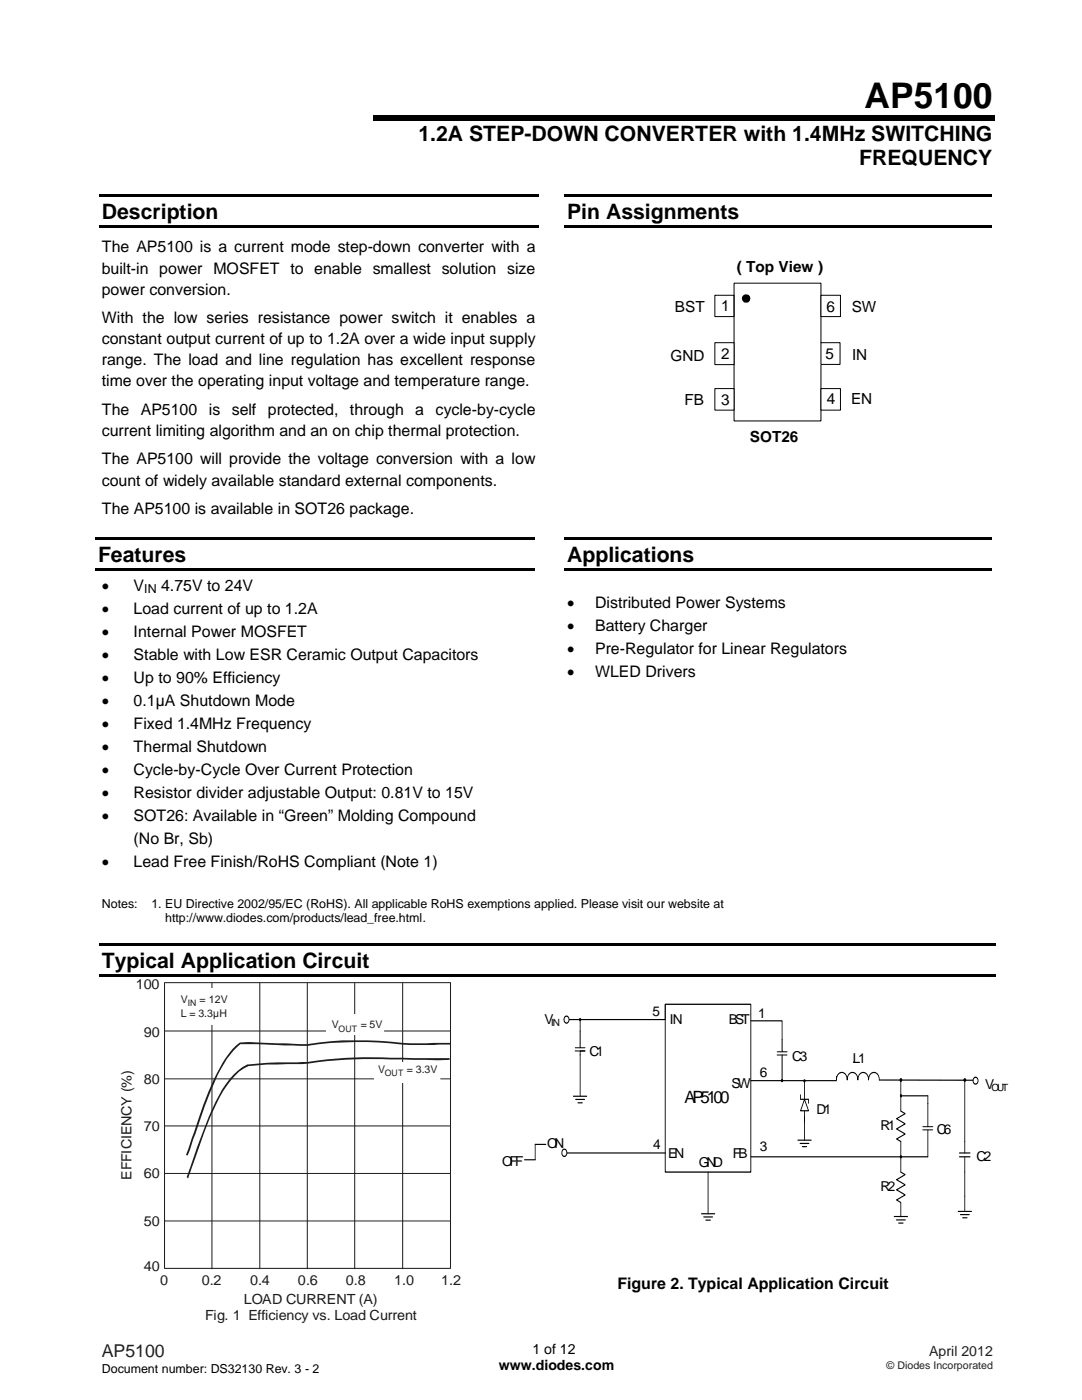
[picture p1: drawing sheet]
<svg xmlns="http://www.w3.org/2000/svg" width="216mm" height="279mm" viewBox="0 0 216 279" stroke-linecap="round" stroke-linejoin="round" font-family="sans-serif">
<path d="M19.8 38.8h87.6v.5h-87.6zM74.4 23.1h124.1v1.1h-124.1zM112.6 38.8h85.3v.5h-85.3zM19.8 44.9h87.6v.5h-87.6zM112.6 44.9h85.3v.5h-85.3z" fill="#000"/>
<path d="M146.5 56.5h17.3v27.5h-17.3z" fill="#fff"/>
<path d="M142.6 58.9h3.9v4.3h-3.9zM146.5 56.5h17.3v27.5h-17.3z" fill="none" stroke="#000" stroke-width=".2"/>
<circle cx="148.9" cy="59.6" r=".68" fill="#000"/>
<circle cx="148.9" cy="59.6" r=".68" fill="none" stroke="#000" stroke-width=".37"/>
<path d="M142.6 68.4h3.9v4.4h-3.9z" fill="#fff"/>
<path d="M142.6 68.4h3.9v4.4h-3.9z" fill="none" stroke="#000" stroke-width=".2"/>
<path d="M142.6 77.6h3.9v4.3h-3.9z" fill="#fff"/>
<path d="M142.6 77.6h3.9v4.3h-3.9z" fill="none" stroke="#000" stroke-width=".2"/>
<path d="M163.8 58.9h3.9v4.3h-3.9z" fill="#fff"/>
<path d="M163.8 58.9h3.9v4.3h-3.9z" fill="none" stroke="#000" stroke-width=".2"/>
<path d="M163.8 68.4h3.8v4.3h-3.8z" fill="#fff"/>
<path d="M163.8 68.4h3.8v4.3h-3.8z" fill="none" stroke="#000" stroke-width=".2"/>
<path d="M163.8 77.6h3.9v4.3h-3.9z" fill="#fff"/>
<path d="M163.8 77.6h3.9v4.3h-3.9z" fill="none" stroke="#000" stroke-width=".2"/>
<path d="M19 107.3h87.6v.5h-87.6zM19 113.4h87.6v.5h-87.6zM112.6 107.3h85.3v.5h-85.3zM112.6 113.4h85.3v.5h-85.3zM19.8 188.3h178.8v.5h-178.8zM19.8 194.4h178.8v.5h-178.8z" fill="#000"/>
<path d="M132.7 200.4h17.1v33.5h-17.1z" fill="#fff"/>
<path d="M132.7 200.4h17.1v33.5h-17.1z" fill="none" stroke="#000" stroke-width=".21"/>
<g fill="none" stroke="#000" stroke-width=".2">
<path d="M114.4 218.8h2.7M114.8 209.7h1.9M114.8 209.1h1.9M114.9 219.4h1.7M115.7 203.5l.1 5.6M115.8 210.5v8.3M132.7 200.4v3.1h-20.2M149.8 203.7h6.3v6.1M149.8 215.7h17.1M155.1 210.5h1.9M155.1 209.9h2M156.1 210.6v4.9"/>
<path d="M179.7 215.5v6.2l.9 .6-1.7 1 1.7 1-1.7 1 1.7 1-1.7 1 .8 .5v3.1h-29.9M192.5 215.5v14.6M113.1 230.1h19.7M115.3 220.1h.9M141.3 233.9v8.3M179.7 230.9v3l.9 .5-1.7 1 1.7 1.1-1.7 .9 1.7 1.1-1.7 1 .8 .5M191.4 230.9h2.2M191.4 230.1h2.2M192.5 230.9v10.9M140 242.2h2.6M140.4 242.9h1.8M140.8 243.5h1"/>
<path d="M178.4 242.8h2.7M178.9 243.5h1.8M179.3 244.1h.9M179.7 240.1v2.7M191.2 241.8h2.7M191.6 242.4h1.8M192.1 243h.9"/>
</g>
<path d="M112.7 203a.61 .61 0 0 1 .8 .1 .61 .61 0 0 1-.1 .9 .57 .57 0 0 1-.8-.1 .57 .57 0 0 1 0-.7z" fill-rule="evenodd" fill="#fff"/>
<path d="M112.7 203a.61 .61 0 0 1 .8 .1 .61 .61 0 0 1-.1 .9 .57 .57 0 0 1-.8-.1 .57 .57 0 0 1 0-.7z" fill="none" stroke="#000" stroke-width=".21"/>
<path d="M111.3 229.5l.2-.1a.69 .69 0 0 1 .6 .7 .69 .69 0 0 1-.7 .6l-.3-.6z" fill-rule="evenodd" fill="#fff"/>
<path d="M112.2 229.5l.3-.1a.69 .69 0 0 1 .6 .7 .69 .69 0 0 1-.7 .6l-.3-.5z" fill="none" stroke="#000" stroke-width=".21"/>
<path d="M194.3 215.2l.2-.2a.65 .65 0 0 1 .7 .7 .65 .65 0 0 1-.7 .6l-.2-.2a.8 .8 0 0 1 0-.9z" fill-rule="evenodd" fill="#fff"/>
<path d="M194.3 215.2l.2-.2a.65 .65 0 0 1 .7 .7 .65 .65 0 0 1-.7 .6l-.4-.6z" fill="none" stroke="#000" stroke-width=".21"/>
<path d="M116.7 209.7h-.9v.8M166.9 214.8v.7a1.26 1.26 0 0 1 1.4-1.4 1.47 1.47 0 0 1 .7 1.4 1.26 1.26 0 0 1 1.4-1.4 1.46 1.46 0 0 1 .8 1.4 1.26 1.26 0 0 1 1.3-1.4 1.46 1.46 0 0 1 .8 1.4 1.26 1.26 0 0 1 1.4-1.4 1.46 1.46 0 0 1 .8 1.4l18.7 .1M179.8 218.7h5.3v6.2M108.9 228.4h-2.1v3.1h-2.2M184.1 225.5h2M184.2 224.9h1.9M185.1 225.5v5.4h-5.3" fill="none" stroke="#000" stroke-width=".2"/>
<g fill="#000">
<path d="M155.9 215.3a.28 .28 0 0 1 .4 .4 .28 .28 0 0 1-.4 .2z" fill-rule="evenodd"/>
<path d="M179.6 215.2a.35 .35 0 0 1 .4 .3 .35 .35 0 0 1-.4 .4l-.1-.4z" fill-rule="evenodd"/>
<path d="M179.6 218.5a.26 .26 0 0 1 .4 .2 .26 .26 0 0 1-.4 .2z" fill-rule="evenodd"/>
<path d="M192.5 215.2l.3 .2v.3l-.3 .2-.3-.4z" fill-rule="evenodd"/>
<path d="M179.6 230.6l.1-.1 .2 .1v.5a.29 .29 0 0 1-.4-.1 .29 .29 0 0 1 .1-.4z" fill-rule="evenodd"/>
<circle cx="115.8" cy="203.5" r=".28"/>
</g>
<path d="M160.5 219.4l.8 2.3h-1.6z" fill="#fff"/>
<path d="M156.1 209.8v.1M159.7 218.5v.9h1.6v.8M160.5 219.4l.8 2.3h-1.6zM160.5 216v3.4M159.2 227.5h2.7M159.6 228.2h1.8M160.1 228.8h.9M160.5 221.7v5.8" fill="none" stroke="#000" stroke-width=".2"/>
<circle cx="160.6" cy="215.7" r=".28" fill="#000"/>
<path d="M32.8 196.1h57.1v57h-57.1zM42.3 196.2v57M51.8 196.2v57M61.3 196.2v57M70.8 196.2v57M80.3 196.2v57M32.8 215.3h57.1M32.8 205.8h57.1M32.8 234.2h57.1M32.8 224.7h57.1M32.8 243.7h57.1" fill="none" stroke="#1f1a17" stroke-width=".2"/>
<g fill="#1f1a17">
<path d="M37.1 230.5h.4zM37.3 230.5h.2zM38.7 226.1l.3 .2-1.1 3.2-.4 1h-.4zM47.1 208.6l.8-.6 .1 .3a17.8 17.8 0 0 0-5 7.3 91 91 0 0 0-4 10.7l-.3-.2a67.2 67.2 0 0 1 5.7-14l1.3-1.9zM47.9 208l.1 .2zM48 208v.4zM48 208h1.7l5.5 .2v.4l-7.2-.2zM55.2 208.2l6.1 .2v.3l-6.1-.1zM61.3 208.6v.1zM61.3 208.4a53.7 53.7 0 0 1 9.5-.8v.4a55.5 55.5 0 0 0-9.5 .7zM70.8 207.6a68.8 68.8 0 0 1 9.5 .5v.4a66.7 66.7 0 0 0-9.5-.5zM80.3 208.3v.2zM80.3 208.1h6.3v.5l-6.3-.1zM86.6 208.1h3.2v.4l-3.2 .1z"/>
<path d="M37.2 234.9l.3 .2zM37.4 235l.1 .1zM38.2 232.2h.4l-1.1 2.9-.3-.1zM46.7 214.4l1.7-1.4 .9-.6 .2 .4a13.2 13.2 0 0 0-5.6 6.1 73.5 73.5 0 0 0-5.3 13.3h-.4a98.4 98.4 0 0 1 6.1-14.8zM49.3 212.4l.1 .2zM49.4 212.4v.4zM49.4 212.4l3.8-.3 4.1-.1v.4h-4.1l-3.8 .4zM57.3 212l4-.1v.4l-4 .1zM61.3 212.1l.1 .2zM61.3 211.9a81.2 81.2 0 0 1 16.6-.8h2.4v.3h-8.3a79.1 79.1 0 0 0-10.6 .9zM80.3 211.1l9.4 .1v.3l-2.3 .1-7.1-.2z"/>
</g>
<g fill="#fff">
<path d="M35.1 197.2l.1 7.3z"/>
<path d="M35.1 197.2h.2v7.3h-.2z"/>
<path d="M35.2 197.2h.1v7.3h-.1z"/>
<path d="M35.3 197.2h.1v7.3h-.1z"/>
<path d="M35.3 197.2h.2v7.3h-.2z"/>
<path d="M35.4 197.2h.2v7.3h-.2z"/>
<path d="M35.5 197.2h.2v7.3h-.2z"/>
<path d="M35.6 197.2h.2v7.3h-.2z"/>
<path d="M35.7 197.2h.2v7.3h-.2z"/>
<path d="M35.8 197.2h.1v7.3h-.1z"/>
<path d="M35.9 197.2h.1v7.3h-.1z"/>
<path d="M35.9 197.2h.2v7.3h-.2z"/>
<path d="M36 197.2h.2v7.3h-.2z"/>
<path d="M36.1 197.2h.2v7.3h-.2z"/>
<path d="M36.2 197.2h.2v7.3h-.2z"/>
<path d="M36.3 197.2h.1v7.3h-.1z"/>
<path d="M36.4 197.2h.1v7.3h-.1z"/>
<path d="M36.4 197.2h.2v7.3h-.2z"/>
<path d="M36.5 197.2h.2v7.3h-.2z"/>
<path d="M36.6 197.2h.2v7.3h-.2z"/>
<path d="M36.7 197.2h.2v7.3h-.2z"/>
<path d="M36.8 197.2h.2v7.3h-.2z"/>
<path d="M36.9 197.2h.1v7.3h-.1z"/>
<path d="M37 197.2h.1v7.3h-.1z"/>
<path d="M37 197.2h.2v7.3h-.2z"/>
<path d="M37.1 197.2h.2v7.3h-.2z"/>
<path d="M37.2 197.2h.2v7.3h-.2z"/>
<path d="M37.3 197.2h.2v7.3h-.2z"/>
<path d="M37.4 197.2h.1v7.3h-.1z"/>
<path d="M37.5 197.2h.1v7.3h-.1z"/>
<path d="M37.5 197.2h.2v7.3h-.2z"/>
<path d="M37.6 197.2h.2v7.3h-.2z"/>
<path d="M37.7 197.2h.2v7.3h-.2z"/>
<path d="M37.8 197.2h.2v7.3h-.2z"/>
<path d="M37.9 197.2h.2v7.3h-.2z"/>
<path d="M38 197.2h.1v7.3h-.1z"/>
<path d="M38.1 197.2h.1v7.3h-.1z"/>
<path d="M38.1 197.2h.2v7.3h-.2z"/>
<path d="M38.2 197.2h.2v7.3h-.2z"/>
<path d="M38.3 197.2h.2v7.3h-.2z"/>
<path d="M38.4 197.2h.2v7.3h-.2z"/>
<path d="M38.5 197.2h.2v7.3h-.2z"/>
<path d="M38.6 197.2h.1v7.3h-.1z"/>
<path d="M38.7 197.2h.1v7.3h-.1z"/>
<path d="M38.7 197.2h.2v7.3h-.2z"/>
<path d="M38.8 197.2h.2v7.3h-.2z"/>
<path d="M38.9 197.2h.2v7.3h-.2z"/>
<path d="M39 197.2h.2v7.3h-.2z"/>
<path d="M39.1 197.2h.1v7.3h-.1z"/>
<path d="M39.2 197.2h.1v7.3h-.1z"/>
<path d="M39.2 197.2h.2v7.3h-.2z"/>
<path d="M39.3 197.2h.2v7.3h-.2z"/>
<path d="M39.4 197.2h.2v7.3h-.2z"/>
<path d="M39.5 197.2h.2v7.3h-.2z"/>
<path d="M39.6 197.2h.2v7.3h-.2z"/>
<path d="M39.7 197.2h.1v7.3h-.1z"/>
<path d="M39.8 197.2h.1v7.3h-.1z"/>
<path d="M39.8 197.2h.2v7.3h-.2z"/>
<path d="M39.9 197.2h.2v7.3h-.2z"/>
<path d="M40 197.2h.2v7.3h-.2z"/>
<path d="M40.1 197.2h.2v7.3h-.2z"/>
<path d="M40.2 197.2h.1v7.3h-.1z"/>
<path d="M40.3 197.2h.1v7.3h-.1z"/>
<path d="M40.3 197.2h.2v7.3h-.2z"/>
<path d="M40.4 197.2h.2v7.3h-.2z"/>
<path d="M40.5 197.2h.2v7.3h-.2z"/>
<path d="M40.6 197.2h.2v7.3h-.2z"/>
<path d="M40.7 197.2h.2v7.3h-.2z"/>
<path d="M40.8 197.2h.1v7.3h-.1z"/>
<path d="M40.9 197.2h.1v7.3h-.1z"/>
<path d="M40.9 197.2h.2v7.3h-.2z"/>
<path d="M41 197.2h.2v7.3h-.2z"/>
<path d="M41.1 197.2h.2v7.3h-.2z"/>
<path d="M41.2 197.2h.2v7.3h-.2z"/>
<path d="M41.3 197.2h.1v7.3h-.1z"/>
<path d="M41.4 197.2h.1v7.3h-.1z"/>
<path d="M41.4 197.2h.2v7.3h-.2z"/>
<path d="M41.5 197.2h.2v7.3h-.2z"/>
<path d="M41.6 197.2h.2v7.3h-.2z"/>
<path d="M41.7 197.2h.2v7.3h-.2z"/>
<path d="M41.8 197.2h.2v7.3h-.2z"/>
<path d="M41.9 197.2h.1v7.3h-.1z"/>
<path d="M42 197.2h.1v7.3h-.1z"/>
<path d="M42 197.2h.2v7.3h-.2z"/>
<path d="M42.1 197.2h.2v7.3h-.2z"/>
<path d="M42.2 197.2h.2v7.3h-.2z"/>
<path d="M42.3 197.2h.2v7.3h-.2z"/>
<path d="M42.4 197.2h.1v7.3h-.1z"/>
<path d="M42.5 197.2h.1v7.3h-.1z"/>
<path d="M42.5 197.2h.2v7.3h-.2z"/>
<path d="M42.6 197.2h.2v7.3h-.2z"/>
<path d="M42.7 197.2h.2v7.3h-.2z"/>
<path d="M42.8 197.2h.2v7.3h-.2z"/>
<path d="M42.9 197.2h.2v7.3h-.2z"/>
<path d="M43 197.2h.1v7.3h-.1z"/>
<path d="M43.1 197.2h.1v7.3h-.1z"/>
<path d="M43.1 197.2h.2v7.3h-.2z"/>
<path d="M43.2 197.2h.2v7.3h-.2z"/>
<path d="M43.3 197.2h.2v7.3h-.2z"/>
<path d="M43.4 197.2h.2v7.3h-.2z"/>
<path d="M43.5 197.2h.1v7.3h-.1z"/>
<path d="M43.6 197.2h.1v7.3h-.1z"/>
<path d="M43.6 197.2h.2v7.3h-.2z"/>
<path d="M43.7 197.2h.2v7.3h-.2z"/>
<path d="M43.8 197.2h.2v7.3h-.2z"/>
<path d="M43.9 197.2h.2v7.3h-.2z"/>
<path d="M44 197.2h.2v7.3h-.2z"/>
<path d="M44.1 197.2h.1v7.3h-.1z"/>
<path d="M44.2 197.2h.1v7.3h-.1z"/>
<path d="M44.2 197.2h.2v7.3h-.2z"/>
<path d="M44.3 197.2h.2v7.3h-.2z"/>
<path d="M44.4 197.2h.2v7.3h-.2z"/>
<path d="M44.5 197.2h.2v7.3h-.2z"/>
<path d="M44.6 197.2h.1v7.3h-.1z"/>
<path d="M44.7 197.2h.1v7.3h-.1z"/>
<path d="M44.7 197.2h.2v7.3h-.2z"/>
<path d="M44.8 197.2h.2v7.3h-.2z"/>
<path d="M44.9 197.2h.2v7.3h-.2z"/>
<path d="M45 197.2h.2v7.3h-.2z"/>
<path d="M45.1 197.2h.2v7.3h-.2z"/>
<path d="M45.2 197.2h.1v7.3h-.1z"/>
<path d="M45.3 197.2h.1v7.3h-.1z"/>
<path d="M45.3 197.2h.2v7.3h-.2z"/>
<path d="M45.4 197.2h.2v7.3h-.2z"/>
<path d="M45.5 197.2h.2v7.3h-.2z"/>
<path d="M45.6 197.2h.2v7.3h-.2z"/>
<path d="M45.7 197.2h.1v7.3h-.1z"/>
<path d="M45.8 197.2h.1v7.3h-.1z"/>
<path d="M45.8 197.2h.2v7.3h-.2z"/>
<path d="M45.9 197.2h.2v7.3h-.2z"/>
<path d="M46 197.2h.2v7.3h-.2z"/>
<path d="M46.1 197.2l.1 7.3z"/>
<path d="M46.2 197.2v7.3z"/>
<path d="M65.1 202.4l.1 4z"/>
<path d="M65.1 202.4h.2v4h-.2z"/>
<path d="M65.2 202.4h.2v4h-.2z"/>
<path d="M65.3 202.4h.2v4h-.2z"/>
<path d="M65.4 202.4h.2v4h-.2z"/>
<path d="M65.5 202.4h.1v4h-.1z"/>
<path d="M65.6 202.4h.1v4h-.1z"/>
<path d="M65.6 202.4h.2v4h-.2z"/>
<path d="M65.7 202.4h.2v4h-.2z"/>
<path d="M65.8 202.4h.2v4h-.2z"/>
<path d="M65.9 202.4h.2v4h-.2z"/>
<path d="M66 202.4h.1v4h-.1z"/>
<path d="M66.1 202.4h.1v4h-.1z"/>
<path d="M66.1 202.4h.2v4h-.2z"/>
<path d="M66.2 202.4h.2v4h-.2z"/>
<path d="M66.3 202.4h.2v4h-.2z"/>
<path d="M66.4 202.4h.2v4h-.2z"/>
<path d="M66.5 202.4h.2v4h-.2z"/>
<path d="M66.6 202.4h.1v4h-.1z"/>
<path d="M66.7 202.4h.1v4h-.1z"/>
<path d="M66.7 202.4h.2v4h-.2z"/>
<path d="M66.8 202.4h.2v4h-.2z"/>
<path d="M66.9 202.4h.2v4h-.2z"/>
<path d="M67 202.4h.1v4h-.1z"/>
<path d="M67.1 202.4h.1v4h-.1z"/>
<path d="M67.1 202.4h.2v4h-.2z"/>
<path d="M67.2 202.4h.2v4h-.2z"/>
<path d="M67.3 202.4h.2v4h-.2z"/>
<path d="M67.4 202.4h.2v4h-.2z"/>
<path d="M67.5 202.4h.1v4h-.1z"/>
<path d="M67.6 202.4h.1v4h-.1z"/>
<path d="M67.6 202.4h.2v4h-.2z"/>
<path d="M67.7 202.4h.2v4h-.2z"/>
<path d="M67.8 202.4h.2v4h-.2z"/>
<path d="M67.9 202.4h.2v4h-.2z"/>
<path d="M68 202.4h.2v4h-.2z"/>
<path d="M68.1 202.4h.1v4h-.1z"/>
<path d="M68.2 202.4h.1v4h-.1z"/>
<path d="M68.2 202.4h.2v4h-.2z"/>
<path d="M68.3 202.4h.2v4h-.2z"/>
<path d="M68.4 202.4h.2v4h-.2z"/>
<path d="M68.5 202.4h.2v4h-.2z"/>
<path d="M68.6 202.4h.1v4h-.1z"/>
<path d="M68.7 202.4h.1v4h-.1z"/>
<path d="M68.7 202.4h.2v4h-.2z"/>
<path d="M68.8 202.4h.2v4h-.2z"/>
<path d="M68.9 202.4h.2v4h-.2z"/>
<path d="M69 202.4h.2v4h-.2z"/>
<path d="M69.1 202.4h.2v4h-.2z"/>
<path d="M69.2 202.4h.1v4h-.1z"/>
<path d="M69.3 202.4h.1v4h-.1z"/>
<path d="M69.3 202.4h.2v4h-.2z"/>
<path d="M69.4 202.4h.2v4h-.2z"/>
<path d="M69.5 202.4h.2v4h-.2z"/>
<path d="M69.6 202.4h.2v4h-.2z"/>
<path d="M69.7 202.4h.1v4h-.1z"/>
<path d="M69.8 202.4h.1v4h-.1z"/>
<path d="M69.8 202.4h.2v4h-.2z"/>
<path d="M69.9 202.4h.2v4h-.2z"/>
<path d="M70 202.4h.2v4h-.2z"/>
<path d="M70.1 202.4h.2v4h-.2z"/>
<path d="M70.2 202.4h.2v4h-.2z"/>
<path d="M70.3 202.4h.1v4h-.1z"/>
<path d="M70.4 202.4h.1v4h-.1z"/>
<path d="M70.4 202.4h.2v4h-.2z"/>
<path d="M70.5 202.4h.2v4h-.2z"/>
<path d="M70.6 202.4h.2v4h-.2z"/>
<path d="M70.7 202.4h.2v4h-.2z"/>
<path d="M70.8 202.4h.2v4h-.2z"/>
<path d="M70.9 202.4h.1v4h-.1z"/>
<path d="M71 202.4h.1v4h-.1z"/>
<path d="M71 202.4h.2v4h-.2z"/>
<path d="M71.1 202.4h.2v4h-.2z"/>
<path d="M71.2 202.4h.2v4h-.2z"/>
<path d="M71.3 202.4h.2v4h-.2z"/>
<path d="M71.4 202.4h.1v4h-.1z"/>
<path d="M71.5 202.4h.1v4h-.1z"/>
<path d="M71.5 202.4h.2v4h-.2z"/>
<path d="M71.6 202.4h.2v4h-.2z"/>
<path d="M71.7 202.4h.2v4h-.2z"/>
<path d="M71.8 202.4h.2v4h-.2z"/>
<path d="M71.9 202.4h.2v4h-.2z"/>
<path d="M72 202.4h.1v4h-.1z"/>
<path d="M72.1 202.4h.1v4h-.1z"/>
<path d="M72.1 202.4h.2v4h-.2z"/>
<path d="M72.2 202.4h.2v4h-.2z"/>
<path d="M72.3 202.4h.2v4h-.2z"/>
<path d="M72.4 202.4h.2v4h-.2z"/>
<path d="M72.5 202.4h.1v4h-.1z"/>
<path d="M72.6 202.4h.1v4h-.1z"/>
<path d="M72.6 202.4h.2v4h-.2z"/>
<path d="M72.7 202.4h.2v4h-.2z"/>
<path d="M72.8 202.4h.2v4h-.2z"/>
<path d="M72.9 202.4h.2v4h-.2z"/>
<path d="M73 202.4h.2v4h-.2z"/>
<path d="M73.1 202.4h.1v4h-.1z"/>
<path d="M73.2 202.4h.1v4h-.1z"/>
<path d="M73.2 202.4h.2v4h-.2z"/>
<path d="M73.3 202.4h.2v4h-.2z"/>
<path d="M73.4 202.4h.2v4h-.2z"/>
<path d="M73.5 202.4h.2v4h-.2z"/>
<path d="M73.6 202.4h.1v4h-.1z"/>
<path d="M73.7 202.4h.1v4h-.1z"/>
<path d="M73.7 202.4h.2v4h-.2z"/>
<path d="M73.8 202.4h.2v4h-.2z"/>
<path d="M73.9 202.4h.2v4h-.2z"/>
<path d="M74 202.4h.2v4h-.2z"/>
<path d="M74.1 202.4h.2v4h-.2z"/>
<path d="M74.2 202.4h.1v4h-.1z"/>
<path d="M74.3 202.4h.1v4h-.1z"/>
<path d="M74.3 202.4h.2v4h-.2z"/>
<path d="M74.4 202.4h.2v4h-.2z"/>
<path d="M74.5 202.4h.2v4h-.2z"/>
<path d="M74.6 202.4h.2v4h-.2z"/>
<path d="M74.7 202.4h.1v4h-.1z"/>
<path d="M74.8 202.4h.1v4h-.1z"/>
<path d="M74.8 202.4h.2v4h-.2z"/>
<path d="M74.9 202.4h.2v4h-.2z"/>
<path d="M75 202.4h.2v4h-.2z"/>
<path d="M75.1 202.4h.2v4h-.2z"/>
<path d="M75.2 202.4h.2v4h-.2z"/>
<path d="M75.3 202.4h.1v4h-.1z"/>
<path d="M75.4 202.4h.1v4h-.1z"/>
<path d="M75.4 202.4h.2v4h-.2z"/>
<path d="M75.5 202.4h.2v4h-.2z"/>
<path d="M75.6 202.4h.2v4h-.2z"/>
<path d="M75.7 202.4h.2v4h-.2z"/>
<path d="M75.8 202.4h.1v4h-.1z"/>
<path d="M75.9 202.4h.1v4h-.1z"/>
<path d="M75.9 202.4h.2v4h-.2z"/>
<path d="M76 202.4h.2v4h-.2z"/>
<path d="M76.1 202.4h.2v4h-.2z"/>
<path d="M76.2 202.4h.2v4h-.2z"/>
<path d="M76.3 202.4h.2v4h-.2z"/>
<path d="M76.4 202.4h.1v4h-.1z"/>
<path d="M76.5 202.4v4z"/>
<path d="M74.6 211.9l.1 4.1z"/>
<path d="M74.6 211.9h.2v4.1h-.2z"/>
<path d="M74.7 211.9h.1v4.1h-.1z"/>
<path d="M74.8 211.9h.1v4.1h-.1z"/>
<path d="M74.8 211.9h.2v4.1h-.2z"/>
<path d="M74.9 211.9h.2v4.1h-.2z"/>
<path d="M75 211.9h.2v4.1h-.2z"/>
<path d="M75.1 211.9h.2v4.1h-.2z"/>
<path d="M75.2 211.9h.2v4.1h-.2z"/>
<path d="M75.3 211.9h.1v4.1h-.1z"/>
<path d="M75.4 211.9h.1v4.1h-.1z"/>
<path d="M75.4 211.9h.2v4.1h-.2z"/>
<path d="M75.5 211.9h.2v4.1h-.2z"/>
<path d="M75.6 211.9h.2v4.1h-.2z"/>
<path d="M75.7 211.9h.2v4.1h-.2z"/>
<path d="M75.8 211.9h.1v4.1h-.1z"/>
<path d="M75.9 211.9h.1v4.1h-.1z"/>
<path d="M75.9 211.9h.2v4.1h-.2z"/>
<path d="M76 211.9h.2v4.1h-.2z"/>
<path d="M76.1 211.9h.2v4.1h-.2z"/>
<path d="M76.2 211.9h.2v4.1h-.2z"/>
<path d="M76.3 211.9h.2v4.1h-.2z"/>
<path d="M76.4 211.9h.1v4.1h-.1z"/>
<path d="M76.5 211.9h.1v4.1h-.1z"/>
<path d="M76.5 211.9h.2v4.1h-.2z"/>
<path d="M76.6 211.9h.2v4.1h-.2z"/>
<path d="M76.7 211.9h.2v4.1h-.2z"/>
<path d="M76.8 211.9h.2v4.1h-.2z"/>
<path d="M76.9 211.9h.1v4.1h-.1z"/>
<path d="M77 211.9h.1v4.1h-.1z"/>
<path d="M77 211.9h.2v4.1h-.2z"/>
<path d="M77.1 211.9h.2v4.1h-.2z"/>
<path d="M77.2 211.9h.2v4.1h-.2z"/>
<path d="M77.3 211.9h.2v4.1h-.2z"/>
<path d="M77.4 211.9h.2v4.1h-.2z"/>
<path d="M77.5 211.9h.1v4.1h-.1z"/>
<path d="M77.6 211.9h.1v4.1h-.1z"/>
<path d="M77.6 211.9h.2v4.1h-.2z"/>
<path d="M77.7 211.9h.2v4.1h-.2z"/>
<path d="M77.8 211.9h.2v4.1h-.2z"/>
<path d="M77.9 211.9h.2v4.1h-.2z"/>
<path d="M78 211.9h.1v4.1h-.1z"/>
<path d="M78.1 211.9h.1v4.1h-.1z"/>
<path d="M78.1 211.9h.2v4.1h-.2z"/>
<path d="M78.2 211.9h.2v4.1h-.2z"/>
<path d="M78.3 211.9h.2v4.1h-.2z"/>
<path d="M78.4 211.9h.2v4.1h-.2z"/>
<path d="M78.5 211.9h.2v4.1h-.2z"/>
<path d="M78.6 211.9h.1v4.1h-.1z"/>
<path d="M78.7 211.9h.1v4.1h-.1z"/>
<path d="M78.7 211.9h.2v4.1h-.2z"/>
<path d="M78.8 211.9h.2v4.1h-.2z"/>
<path d="M78.9 211.9h.2v4.1h-.2z"/>
<path d="M79 211.9h.2v4.1h-.2z"/>
<path d="M79.1 211.9h.1v4.1h-.1z"/>
<path d="M79.2 211.9h.1v4.1h-.1z"/>
<path d="M79.2 211.9h.2v4.1h-.2z"/>
<path d="M79.3 211.9h.2v4.1h-.2z"/>
<path d="M79.4 211.9h.2v4.1h-.2z"/>
<path d="M79.5 211.9h.2v4.1h-.2z"/>
<path d="M79.6 211.9h.2v4.1h-.2z"/>
<path d="M79.7 211.9h.1v4.1h-.1z"/>
<path d="M79.8 211.9h.1v4.1h-.1z"/>
<path d="M79.8 211.9h.2v4.1h-.2z"/>
<path d="M79.9 211.9h.2v4.1h-.2z"/>
<path d="M80 211.9h.2v4.1h-.2z"/>
<path d="M80.1 211.9h.2v4.1h-.2z"/>
<path d="M80.2 211.9h.1v4.1h-.1z"/>
<path d="M80.3 211.9h.1v4.1h-.1z"/>
<path d="M80.3 211.9h.2v4.1h-.2z"/>
<path d="M80.4 211.9h.2v4.1h-.2z"/>
<path d="M80.5 211.9h.2v4.1h-.2z"/>
<path d="M80.6 211.9h.2v4.1h-.2z"/>
<path d="M80.7 211.9h.2v4.1h-.2z"/>
<path d="M80.8 211.9h.1v4.1h-.1z"/>
<path d="M80.9 211.9h.1v4.1h-.1z"/>
<path d="M80.9 211.9h.2v4.1h-.2z"/>
<path d="M81 211.9h.2v4.1h-.2z"/>
<path d="M81.1 211.9h.2v4.1h-.2z"/>
<path d="M81.2 211.9h.2v4.1h-.2z"/>
<path d="M81.3 211.9h.1v4.1h-.1z"/>
<path d="M81.4 211.9h.1v4.1h-.1z"/>
<path d="M81.4 211.9h.2v4.1h-.2z"/>
<path d="M81.5 211.9h.2v4.1h-.2z"/>
<path d="M81.6 211.9h.2v4.1h-.2z"/>
<path d="M81.7 211.9h.2v4.1h-.2z"/>
<path d="M81.8 211.9h.2v4.1h-.2z"/>
<path d="M81.9 211.9h.1v4.1h-.1z"/>
<path d="M82 211.9h.1v4.1h-.1z"/>
<path d="M82 211.9h.2v4.1h-.2z"/>
<path d="M82.1 211.9h.2v4.1h-.2z"/>
<path d="M82.2 211.9h.2v4.1h-.2z"/>
<path d="M82.3 211.9h.2v4.1h-.2z"/>
<path d="M82.4 211.9h.1v4.1h-.1z"/>
<path d="M82.5 211.9h.1v4.1h-.1z"/>
<path d="M82.5 211.9h.2v4.1h-.2z"/>
<path d="M82.6 211.9h.2v4.1h-.2z"/>
<path d="M82.7 211.9h.2v4.1h-.2z"/>
<path d="M82.8 211.9h.2v4.1h-.2z"/>
<path d="M82.9 211.9h.2v4.1h-.2z"/>
<path d="M83 211.9h.1v4.1h-.1z"/>
<path d="M83.1 211.9h.1v4.1h-.1z"/>
<path d="M83.1 211.9h.2v4.1h-.2z"/>
<path d="M83.2 211.9h.2v4.1h-.2z"/>
<path d="M83.3 211.9h.2v4.1h-.2z"/>
<path d="M83.4 211.9h.2v4.1h-.2z"/>
<path d="M83.5 211.9h.2v4.1h-.2z"/>
<path d="M83.6 211.9h.1v4.1h-.1z"/>
<path d="M83.7 211.9h.1v4.1h-.1z"/>
<path d="M83.7 211.9h.2v4.1h-.2z"/>
<path d="M83.8 211.9h.2v4.1h-.2z"/>
<path d="M83.9 211.9h.2v4.1h-.2z"/>
<path d="M84 211.9h.2v4.1h-.2z"/>
<path d="M84.1 211.9h.1v4.1h-.1z"/>
<path d="M84.2 211.9h.1v4.1h-.1z"/>
<path d="M84.2 211.9h.2v4.1h-.2z"/>
<path d="M84.3 211.9h.2v4.1h-.2z"/>
<path d="M84.4 211.9h.2v4.1h-.2z"/>
<path d="M84.5 211.9h.1v4.1h-.1z"/>
<path d="M84.6 211.9h.1v4.1h-.1z"/>
<path d="M84.6 211.9h.2v4.1h-.2z"/>
<path d="M84.7 211.9h.2v4.1h-.2z"/>
<path d="M84.8 211.9h.2v4.1h-.2z"/>
<path d="M84.9 211.9h.2v4.1h-.2z"/>
<path d="M85 211.9h.2v4.1h-.2z"/>
<path d="M85.1 211.9h.1v4.1h-.1z"/>
<path d="M85.2 211.9h.1v4.1h-.1z"/>
<path d="M85.2 211.9h.2v4.1h-.2z"/>
<path d="M85.3 211.9h.2v4.1h-.2z"/>
<path d="M85.4 211.9h.2v4.1h-.2z"/>
<path d="M85.5 211.9h.2v4.1h-.2z"/>
<path d="M85.6 211.9h.1v4.1h-.1z"/>
<path d="M85.7 211.9h.1v4.1h-.1z"/>
<path d="M85.7 211.9h.2v4.1h-.2z"/>
<path d="M85.8 211.9h.2v4.1h-.2z"/>
<path d="M85.9 211.9h.2v4.1h-.2z"/>
<path d="M86 211.9h.2v4.1h-.2z"/>
<path d="M86.1 211.9h.2v4.1h-.2z"/>
<path d="M86.2 211.9h.1v4.1h-.1z"/>
<path d="M86.3 211.9h.1v4.1h-.1z"/>
<path d="M86.3 211.9h.2v4.1h-.2z"/>
<path d="M86.4 211.9h.2v4.1h-.2z"/>
<path d="M86.5 211.9h.2v4.1h-.2z"/>
<path d="M86.6 211.9h.2v4.1h-.2z"/>
<path d="M86.7 211.9h.1v4.1h-.1z"/>
<path d="M86.8 211.9h.1v4.1h-.1z"/>
<path d="M86.8 211.9h.2v4.1h-.2z"/>
<path d="M86.9 211.9h.2v4.1h-.2z"/>
<path d="M87 211.9h.2v4.1h-.2z"/>
<path d="M87.1 211.9h.2v4.1h-.2z"/>
<path d="M87.2 211.9h.2v4.1h-.2z"/>
<path d="M87.3 211.9h.1v4.1h-.1z"/>
<path d="M87.4 211.9h.1v4.1h-.1z"/>
<path d="M87.4 211.9h.2v4.1h-.2z"/>
<path d="M87.5 211.9h.2v4.1h-.2z"/>
<path d="M87.6 211.9h.2v4.1h-.2z"/>
<path d="M87.7 211.9l.1 4.1z"/>
<path d="M87.8 211.9v4.1z"/>
</g>
<text font-size="7" x="172.5" y="21.6">AP5100</text>
<g font-size="4.2">
<text x="83.5" y="28.1">1.2A STEP-DOWN CONVERTER with 1.4MHz SWITCHING</text>
<text x="171.4" y="33">FREQUENCY</text>
<text x="20.3" y="43.6">Description</text>
<text x="113.2" y="43.6">Pin Assignments</text>
<text x="19.6" y="112.1">Features</text>
<text x="113.2" y="112.1">Applications</text>
<text x="20.3" y="193.1">Typical Application Circuit</text>
</g>
<text font-size="3.5" fill="#231f20" x="20.3" y="270.9">AP5100</text>
<text font-size="3.4" x="136.6" y="220.1">AP5100</text>
<g font-size="3.2">
<text x="20.3" y="50.3">The AP5100 is a current mode step-down converter with a</text>
<text x="20.3" y="54.6">built-in power MOSFET to enable smallest solution size</text>
<text x="20.3" y="58.8">power conversion.</text>
<text x="20.3" y="64.5">With the low series resistance power switch it enables a</text>
<text x="20.3" y="68.7">constant output current of up to 1.2A over a wide input supply</text>
<text x="20.3" y="72.9">range. The load and line regulation has excellent response</text>
<text x="20.3" y="77.1">time over the operating input voltage and temperature range.</text>
<text x="20.3" y="82.8">The</text>
<text x="28.1" y="82.8">AP5100</text>
<text x="41.7" y="82.8">is</text>
<text x="46.2" y="82.8">self</text>
<text x="53.4" y="82.8">protected,</text>
<text x="69.8" y="82.8">through</text>
<text x="82.9" y="82.8">a</text>
<text x="86.9" y="82.8">cycle-by-cycle</text>
<text x="20.3" y="87">current limiting algorithm and an on chip thermal protection.</text>
<text x="20.3" y="92.7">The AP5100 will provide the voltage conversion with a low</text>
<text x="20.3" y="96.9">count of widely available standard external components.</text>
<text x="20.3" y="102.5">The AP5100 is available in SOT26 package.</text>
<text x="20.3" y="117.9">•</text>
<text x="26.7" y="117.9">V</text>
<text x="32.2" y="117.9">4.75V to 24V</text>
<text x="20.3" y="122.6">•</text>
<text x="26.7" y="122.6">Load current of up to 1.2A</text>
<text x="113.2" y="121.4">•</text>
<text x="118.7" y="121.4">Distributed Power Systems</text>
<text x="20.3" y="127.2">•</text>
<text x="20.3" y="131.7">•</text>
<text x="26.7" y="127.2">Internal Power MOSFET</text>
<text x="26.7" y="131.7">Stable with Low ESR Ceramic Output Capacitors</text>
<text x="113.2" y="126">•</text>
<text x="113.2" y="130.6">•</text>
<text x="118.7" y="126">Battery Charger</text>
<text x="118.7" y="130.6">Pre-Regulator for Linear Regulators</text>
<text x="20.3" y="136.3">•</text>
<text x="26.7" y="136.3">Up to 90% Efficiency</text>
<text x="113.2" y="135.2">•</text>
<text x="118.7" y="135.2">WLED Drivers</text>
<text x="20.3" y="140.9">•</text>
<text x="26.7" y="140.9">0.1µA Shutdown Mode</text>
<text x="20.3" y="145.5">•</text>
<text x="26.7" y="145.5">Fixed 1.4MHz Frequency</text>
<text x="20.3" y="150.1">•</text>
<text x="20.3" y="154.7">•</text>
<text x="26.7" y="150.1">Thermal Shutdown</text>
<text x="26.7" y="154.7">Cycle-by-Cycle Over Current Protection</text>
<text x="20.3" y="159.3">•</text>
<text x="26.7" y="159.3">Resistor divider adjustable Output: 0.81V to 15V</text>
<text x="20.3" y="163.9">•</text>
<text x="26.7" y="163.9">SOT26: Available in “Green” Molding Compound</text>
<text x="20.3" y="173">•</text>
<text x="26.7" y="168.5">(No Br, Sb)</text>
<text x="26.7" y="173">Lead Free Finish/RoHS Compliant (Note 1)</text>
<text x="123.2" y="257.2">Figure 2. Typical Application Circuit</text>
</g>
<g font-size="3.1">
<text x="147" y="54.3">( Top View )</text>
<text x="134.7" y="62.4">BST</text>
<text x="143.9" y="62">1</text>
<text x="165" y="62.3">6</text>
<text x="169.9" y="62.2">SW</text>
<text x="143.9" y="71.7">2</text>
<text x="164.7" y="71.7">5</text>
<text x="170" y="71.9">IN</text>
<text x="133.8" y="72">GND</text>
<text x="136.6" y="80.9">FB</text>
<text x="143.9" y="80.8">3</text>
<text x="164.7" y="80.5">74</text>
<text x="169.8" y="80.7">EN</text>
<text x="149.6" y="88.3">SOT26</text>
</g>
<g font-size="2.8" fill="#1f1a17">
<text x="27.1" y="197.3">100</text>
<text x="28.7" y="206.9">90</text>
<text x="28.7" y="216.3">80</text>
<text x="28.7" y="225.8">70</text>
<text x="26.2" y="235.5" transform="rotate(-90 26.2 235.5)">EFFICIENCY (%)</text>
<text x="28.7" y="235.1">60</text>
<text x="28.7" y="244.6">50</text>
<text x="28.7" y="253.7">40</text>
<text x="32" y="256.4">0</text>
<text x="40.3" y="256.4">0.2</text>
<text x="49.9" y="256.4">0.4</text>
<text x="59.5" y="256.4">0.6</text>
<text x="69" y="256.4">0.8</text>
<text x="78.7" y="256.4">1.0</text>
<text x="88" y="256.4">1.2</text>
<text x="40.9" y="263.5">Fig. 1 Efficiency vs. Load Current</text>
<text x="48.6" y="260.3">LOAD CURRENT (A)</text>
</g>
<g font-size="2.8">
<text x="99.5" y="273.5">www.diodes.com</text>
<text x="106.2" y="270.2">1 of 12</text>
</g>
<text font-size="2.8" fill="#231f20" x="185.4" y="270.6">April 2012</text>
<g font-size="2.7">
<text x="130.2" y="202.8">5</text>
<text x="151.3" y="203.2">1</text>
<text x="108.7" y="204.4">V</text>
<text x="133.7" y="204.3">IN</text>
<text x="145.4" y="204.4">BST</text>
<text x="117.6" y="210.7">C1</text>
<text x="151.6" y="214.9">6</text>
<text x="158.1" y="211.6">C3</text>
<text x="170" y="212.2">.L1</text>
<text x="145.9" y="217.2">SW</text>
<text x="196.6" y="217.3">V</text>
<text x="162.9" y="222.3">D1</text>
<text x="175.7" y="225.6">R1</text>
<text x="186.9" y="226.2">C6</text>
<text x="100.2" y="232.8">OFF</text>
<text x="109.2" y="229.1">ON</text>
<text x="130.3" y="229.4">4</text>
<text x="133.3" y="231">EN</text>
<text x="139.5" y="233">GND</text>
<text x="146.2" y="231">FB</text>
<text x="151.6" y="229.8">3</text>
<text x="194.8" y="231.7">C2</text>
<text x="175.7" y="237.8">R2</text>
</g>
<g font-size="2.5">
<text x="28.8" y="118.4">IN</text>
<text x="20.3" y="181.2">Notes:</text>
<text x="30.2" y="181.2">1. EU Directive 2002/95/EC (RoHS). All applicable RoHS exemptions applied. Please visit our website at</text>
<text x="33" y="184.1">http://www.diodes.com/products/lead_free.html.</text>
<text x="20.3" y="274">Document number: DS32130 Rev. 3 - 2</text>
</g>
<g font-size="2.1" fill="#1f1a17">
<text x="36.1" y="200.1">V</text>
<text x="36.1" y="203.1">L = 3.3µH</text>
<text x="39.8" y="200.1">= 12V</text>
<text x="66.2" y="205.2">V</text>
<text x="72" y="205.2">= 5V</text>
<text x="75.4" y="214.1">V</text>
<text x="81.2" y="214.1">= 3.3V</text>
</g>
<text font-size="2.1" fill="#231f20" x="176.9" y="273.2">© Diodes Incorporated</text>
<g font-size="2">
<text x="110" y="204.8">IN</text>
<text x="197.8" y="217.7">OUT</text>
</g>
<g font-size="1.8" fill="#1f1a17">
<text x="37.5" y="200.8">IN</text>
<text x="67.6" y="205.9">OUT</text>
<text x="76.8" y="214.8">OUT</text>
</g>
</svg>
